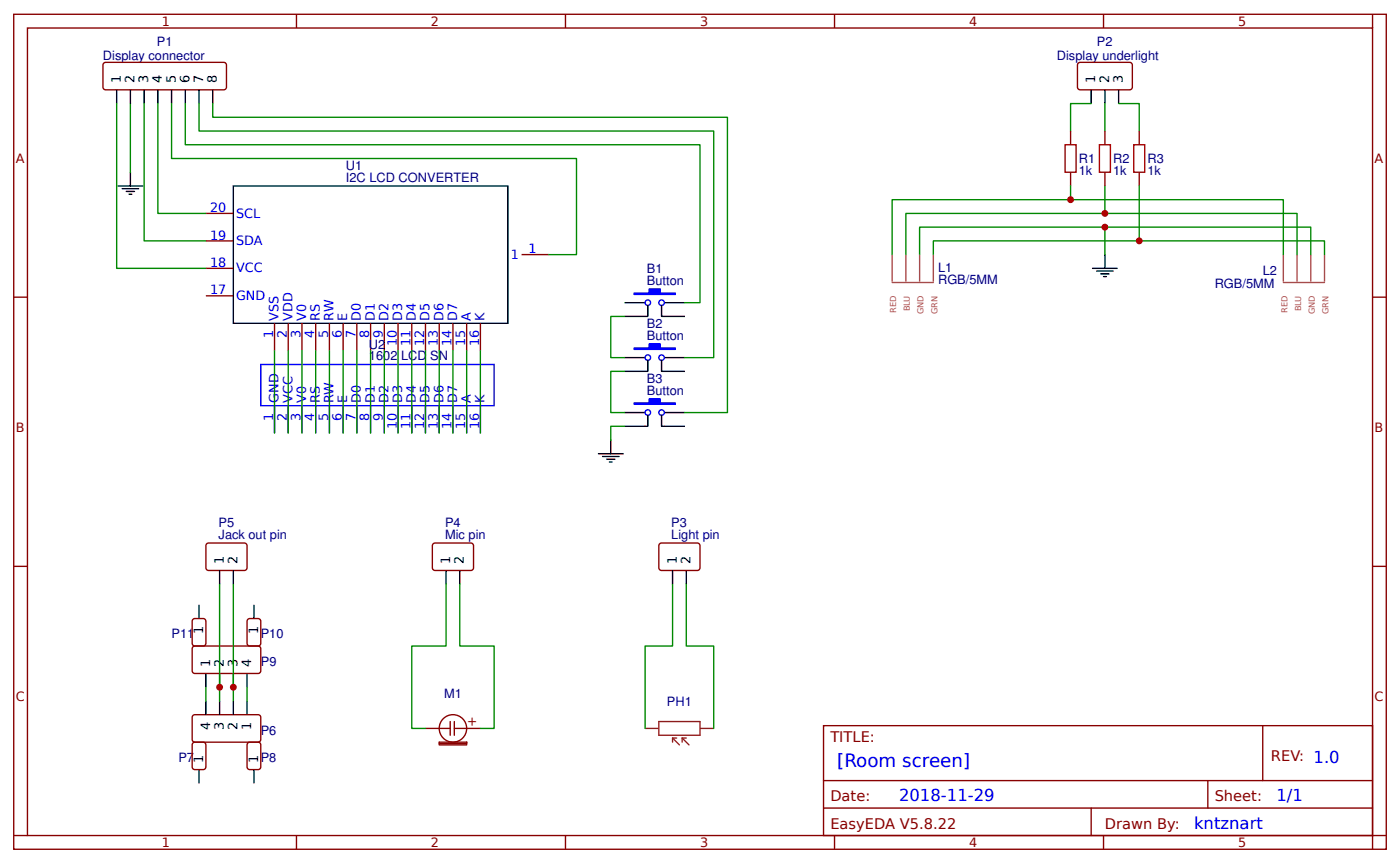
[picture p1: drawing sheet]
<svg xmlns="http://www.w3.org/2000/svg" width="270mm" height="166mm" viewBox="0 0 270 166" stroke-linecap="round" stroke-linejoin="round" font-family="sans-serif">
<g fill="none" stroke="#800" stroke-width=".26">
<path d="M2.6 2.8h264.6v160.8h-264.6zM5.3 5.4h259.3v155.6h-259.3zM20.1 12.1l23-.1 .3 .1 .3 .4v4.3l-.1 .2-.5 .3h-22.7l-.3-.1-.3-.4v-4.3zM57.1 2.8v2.6M109 2.8v2.6M160.9 2.8v2.6M207.8 12.3l.4-.3 9.8 .1 .3 .4-.1 4.5-.4 .3-9.8-.1-.3-.4zM212.7 2.8v2.6M264.6 2.8v2.6M206.4 25.2v2.7M206.4 33.2v2.6M213 25.2v2.7"/>
<path d="M213 33.2v2.6M219.6 25.2v2.7M219.6 33.2v2.6M2.6 57.3h2.7M39.7 57h5.3M39.7 51.7h5.3M39.7 46.4h5.3M39.7 41.1h5.3M100.5 49.1h5.3M264.6 57.3h2.6M52.9 62.3v5.3M55.6 62.3v5.3"/>
<path d="M58.2 62.3v5.3M60.9 62.3v5.3M63.5 62.3v5.3M66.1 62.3v5.3M68.8 62.3v5.3M71.4 62.3v5.3M74.1 62.3v5.3M76.7 62.3v5.3M79.4 62.3v5.3M82 62.3v5.3M84.7 62.3v5.3M87.3 62.3v5.3"/>
<path d="M90 62.3v5.3M92.6 62.3v5.3M2.6 109.1h2.7M37.3 119.2h1.9l.4 .2 .1 4.5-.3 .5-1.8 .1-.5-.3-.1-4.5zM39.9 104.7h7.5l.2 .4v4.5l-.5 .3-7.2-.1-.2-.4v-4.3zM47.9 119.2h1.8l.5 .2 .1 4.5-.3 .5-1.8 .1-.5-.3-.1-4.5zM83.6 104.7h7.4l.3 .4-.1 4.5-.4 .3-7.2-.1-.3-.4v-4.3zM127.3 104.7h7.4l.2 .4v4.5l-.5 .3-7.1-.1-.3-.4v-4.3zM264.6 109.1h2.6M37.1 124.7l.5-.2h12.4l.3 .5-.1 4.5-.5 .3-12.4-.1-.3-.5zM37.3 137.8h12.7l.3 .4-.1 4.5-.5 .3-12.4-.1-.3-.4v-4.3zM86.8 139v2.7"/>
<path d="M87.6 139v2.7M158.7 139.8h105.9v21.2h-105.9zM243.4 139.8v10.6M37.3 143.1l1.9-.1 .4 .2 .1 4.5-.3 .5-1.8 .1-.5-.3-.1-4.5zM47.9 143.1l1.8-.1 .5 .2 .1 4.5-.3 .5-1.8 .1-.5-.3-.1-4.5zM82 140.3h4.8M84.7 143h5.3v.2h-5.3zM87.6 140.3h5M90 143v.5h-5.3v-.3M158.7 150.4h105.9M158.7 155.7h105.9M210.3 155.7v5.3"/>
<path d="M232.8 150.4v5.3M2.6 161h2.7M57.1 161v2.6M109 161v2.6M160.9 161v2.6M212.7 161v2.6M267.2 161h-2.6v2.6"/>
<circle cx="87.3" cy="140.3" r="2.65"/>
</g>
<g fill="none" stroke="#000" stroke-width=".26">
<path d="M22.5 17.3v2.6M25.1 17.3v2.6M27.8 17.3v2.6M30.4 17.3v2.6M33.1 17.3v2.6M35.7 17.3v2.6M38.4 17.3v2.6M41 17.3v2.6M210.3 17.3v2.6M213 17.3v2.6M215.6 17.3v2.6M22.8 35.8h4.7"/>
<path d="M23.5 36.4h3.2M24.3 36.9h1.6M24.9 37.4h.5M25.1 33.2v2.6M45 35.8h52.9v26.5h-52.9zM120.4 58.3h4M124.9 58.8v2.2h-4.5M127.5 58.8v2.2h4.5M128.1 58.3h3.9M210.6 51.7h4.8M211.4 52.2h3.2M212.2 52.8h1.6"/>
<path d="M212.7 53.3h.6M213 49.1v2.6M120.4 68.9h4M120.4 79.5h4M124.9 69.4v2.1h-4.5M127.5 69.4v2.1h4.5M128.1 68.9h3.9M128.1 79.5h3.9M115.4 87.4h4.7M116.2 87.9h3.1M116.9 88.5h1.6M117.5 89h.5"/>
<path d="M117.7 84.8v2.6M124.9 80v2.1h-4.5M127.5 80v2.1h4.5M38.4 116.5v2.7M42.3 109.9v2.7M45 109.9v2.7M48.9 116.5v2.7M86 109.9v2.7M88.6 109.9v2.7M129.6 109.9v2.7M132.3 109.9v2.7M39.7 129.8v2.6"/>
<path d="M39.7 135v2.7M42.3 129.8v2.6M42.3 135v2.7M45 129.8v2.6M45 135v2.7M47.6 129.8v2.6M47.6 135v2.7M38.4 148.3v2.6M48.9 148.3v2.6"/>
</g>
<g fill="none" stroke="#00f" stroke-width=".26">
<path d="M50.3 70.2h44.9v8h-44.9zM52.9 78.2v5.2M55.6 78.2v5.2M58.2 78.2v5.2M60.9 78.2v5.2M63.5 78.2v5.2M66.1 78.2v5.2M68.8 78.2v5.2M71.4 78.2v5.2M74.1 78.2v5.2M76.7 78.2v5.2M79.4 78.2v5.2"/>
<path d="M82 78.2v5.2M84.7 78.2v5.2M87.3 78.2v5.2M90 78.2v5.2M92.6 78.2v5.2"/>
<circle cx="124.9" cy="58.3" r=".53"/>
<circle cx="127.5" cy="58.3" r=".53"/>
<circle cx="124.9" cy="68.9" r=".53"/>
<circle cx="124.9" cy="79.5" r=".53"/>
<circle cx="127.5" cy="68.9" r=".53"/>
<circle cx="127.5" cy="79.5" r=".53"/>
</g>
<g fill="none" stroke="#080" stroke-width=".26">
<path d="M22.5 19.9v31.8h17.2M25.1 19.9v13.3M27.8 19.9v26.5h11.9M30.4 19.9v21.2h9.3M33.1 19.9v10.6h78v18.6h-5.3M35.7 19.9v8h99.2v30.4h-2.9M38.4 19.9v5.3h99.2v43.7h-5.6M41 19.9v2.7h99.2v56.9h-8.2M210.3 19.9h-3.9v5.3M213 19.9v5.3M215.6 19.9h4v5.3M206.4 35.8v2.7"/>
<path d="M213 35.8v5.3M219.6 35.8v10.6M172 49.1v-10.6h75.4v10.6M174.6 49.1v-8h75.4v8M177.3 49.1v-5.3h75.4v5.3M179.9 49.1v-2.7h75.4v2.7M213 43.8v5.3M52.9 67.6v15.8M55.6 67.6v15.8M58.2 67.6v15.8M60.9 67.6v15.8M63.5 67.6v15.8"/>
<path d="M66.1 67.6v15.8M68.8 67.6v15.8M71.4 67.6v15.8M74.1 67.6v15.8M76.7 67.6v15.8M79.4 67.6v15.8M82 67.6v15.8M84.7 67.6v15.8M87.3 67.6v15.8M90 67.6v15.8M92.6 67.6v15.8M120.4 61h-2.7v7.9h2.7"/>
<path d="M120.4 71.5h-2.7v8h2.7M120.4 82.1h-2.7v2.7M42.3 112.6v22.4M45 112.6v22.4M86 112.6v11.9h-6.6v15.8h2.6M88.6 112.6v11.9h6.6v15.8h-2.6M129.6 112.6v11.9h-5.2v15.8M132.3 112.6v11.9h5.3v15.8M39.7 132.4v2.6M47.6 132.4v2.6"/>
</g>
<g fill="#00f" stroke="#00f" stroke-width=".26">
<path d="M122.2 56.5h2.9v-.8h2.2v.8h2.9v.2h-8z"/>
<path d="M122.2 67h2.9v-.7h2.2v.7h2.9v.3h-8z"/>
<path d="M122.2 77.6h2.9v-.8h2.2v.8h2.9v.3h-8z"/>
</g>
<path d="M205.3 27.9h2.1v5.3h-2.1zM211.9 27.9h2.1v5.3h-2.1zM218.5 27.9h2.2v5.3h-2.2z" fill="none" stroke="#a00000" stroke-width=".26"/>
<path d="M172 54.4h7.9M172 49.1v5.2M174.6 49.1v5.2M177.3 49.1v5.2M179.9 49.1v5.2M247.4 49.1v5.2M247.4 54.4h7.9M250 49.1v5.2M252.7 49.1v5.2M255.3 49.1v5.2" fill="none" stroke="#a54b4b" stroke-width=".26"/>
<path d="M127 139h7.9v2.7h-7.9zM124.4 140.3h2.6M129.6 142.2l1.4 1.3M129.6 142.2h.8M129.6 142.2v.8M131.5 142.2l1.3 1.3M131.5 142.2v.8M131.5 142.2h.8M134.9 140.3h2.7" fill="none" stroke="#8d2323" stroke-width=".26"/>
<g fill="#c00">
<circle cx="42.3" cy="132.4" r=".66"/>
<circle cx="219.6" cy="46.4" r=".66"/>
<circle cx="206.4" cy="38.5" r=".66"/>
<circle cx="213" cy="41.1" r=".66"/>
<circle cx="213" cy="43.8" r=".66"/>
<circle cx="45" cy="132.4" r=".66"/>
</g>
<text font-size="3.5" fill="#00f" x="161.4" y="147.7">[Room screen]</text>
<g font-size="3.2" fill="#00f">
<text x="173.3" y="154.4">2018-11-29</text>
<text x="246.1" y="154.4">1/1</text>
<text x="230.2" y="159.6">kntznart</text>
</g>
<g font-size="2.8" fill="#800">
<text x="160.1" y="143">TITLE:</text>
<text x="245" y="146.7">REV: 1.0</text>
<text x="160.1" y="154.4">Date:</text>
<text x="234.2" y="154.4">Sheet:</text>
<text x="160.1" y="159.6">EasyEDA V5.8.22</text>
<text x="213" y="159.6">Drawn By:</text>
</g>
<g font-size="2.5" fill="#800">
<text x="31.2" y="5">1</text>
<text x="83.1" y="5">2</text>
<text x="134.9" y="5">3</text>
<text x="186.8" y="5">4</text>
<text x="238.7" y="5">5</text>
<text x="3" y="31.3">A</text>
<text x="265" y="31.3">A</text>
<text x="3" y="83.2">B</text>
<text x="265" y="83.2">B</text>
<text x="3" y="135">C</text>
<text x="265" y="135">C</text>
<text x="91.8" y="140.1" transform="rotate(-90 91.8 140.1)">+</text>
<text x="31.2" y="163.2">1</text>
<text x="83.1" y="163.2">2</text>
<text x="134.9" y="163.2">3</text>
<text x="186.8" y="163.2">4</text>
<text x="238.7" y="163.2">5</text>
</g>
<g font-size="2.5" fill="#000080">
<text x="19.8" y="11.5">Display connector</text>
<text x="30.2" y="8.8">P1</text>
<text x="203.7" y="11.5">Display underlight</text>
<text x="211.4" y="8.8">P2</text>
<text x="66.7" y="35">I2C LCD CONVERTER</text>
<text x="66.7" y="32.8">U1</text>
<text x="208" y="33.8">1k</text>
<text x="208" y="31.4">R1</text>
<text x="214.6" y="33.8">1k</text>
<text x="214.6" y="31.4">R2</text>
<text x="221.2" y="33.8">1k</text>
<text x="221.2" y="31.4">R3</text>
<text x="124.7" y="52.6">B1</text>
<text x="180.8" y="52.4">L1</text>
<text x="243.4" y="52.9">L2</text>
<text x="124.7" y="54.9">Button</text>
<text x="180.8" y="54.8">RGB/5MM</text>
<text x="234.2" y="55.6">RGB/5MM</text>
<text x="124.7" y="65.5">Button</text>
<text x="124.7" y="63.2">B2</text>
<text x="71.1" y="69.4">1602 LCD SN</text>
<text x="71.1" y="67.2">U2</text>
<text x="124.7" y="76">Button</text>
<text x="124.7" y="73.7">B3</text>
<text x="42.1" y="101.4">P5</text>
<text x="85.8" y="101.4">P4</text>
<text x="129.4" y="101.5">P3</text>
<text x="42.1" y="103.8">Jack out pin</text>
<text x="85.8" y="103.8">Mic pin</text>
<text x="129.4" y="103.8">Light pin</text>
<text x="33.1" y="123">P11</text>
<text x="50.3" y="123">P10</text>
<text x="50.3" y="128.3">P9</text>
<text x="85.6" y="134.5">M1</text>
<text x="128.6" y="135.9">PH1</text>
<text x="50.3" y="141.6">P6</text>
<text x="34.4" y="146.8">P7</text>
<text x="50.3" y="146.8">P8</text>
</g>
<g font-size="2.5">
<text x="23.3" y="16" transform="rotate(-90 23.3 16)">1</text>
<text x="25.9" y="16" transform="rotate(-90 25.9 16)">2</text>
<text x="28.6" y="16" transform="rotate(-90 28.6 16)">3</text>
<text x="31.2" y="16" transform="rotate(-90 31.2 16)">4</text>
<text x="33.9" y="16" transform="rotate(-90 33.9 16)">5</text>
<text x="36.5" y="16" transform="rotate(-90 36.5 16)">6</text>
<text x="39.2" y="16" transform="rotate(-90 39.2 16)">7</text>
<text x="41.8" y="16" transform="rotate(-90 41.8 16)">8</text>
<text x="211.1" y="16" transform="rotate(-90 211.1 16)">1</text>
<text x="213.8" y="16" transform="rotate(-90 213.8 16)">2</text>
<text x="216.4" y="16" transform="rotate(-90 216.4 16)">3</text>
<text x="43.1" y="108.6" transform="rotate(-90 43.1 108.6)">1</text>
<text x="45.8" y="108.6" transform="rotate(-90 45.8 108.6)">2</text>
<text x="86.8" y="108.6" transform="rotate(-90 86.8 108.6)">1</text>
<text x="89.4" y="108.6" transform="rotate(-90 89.4 108.6)">2</text>
<text x="130.4" y="108.6" transform="rotate(-90 130.4 108.6)">1</text>
<text x="133.1" y="108.6" transform="rotate(-90 133.1 108.6)">2</text>
<text x="39.2" y="122.1" transform="rotate(-90 39.2 122.1)">1</text>
<text x="49.7" y="122.1" transform="rotate(-90 49.7 122.1)">1</text>
<text x="40.5" y="128.4" transform="rotate(-90 40.5 128.4)">1</text>
<text x="43.1" y="128.4" transform="rotate(-90 43.1 128.4)">2</text>
<text x="45.8" y="128.4" transform="rotate(-90 45.8 128.4)">3</text>
<text x="48.4" y="128.4" transform="rotate(-90 48.4 128.4)">4</text>
<text x="40.5" y="140.6" transform="rotate(-90 40.5 140.6)">4</text>
<text x="43.1" y="140.6" transform="rotate(-90 43.1 140.6)">3</text>
<text x="45.8" y="140.6" transform="rotate(-90 45.8 140.6)">2</text>
<text x="48.4" y="140.6" transform="rotate(-90 48.4 140.6)">1</text>
<text x="39.2" y="146.9" transform="rotate(-90 39.2 146.9)">1</text>
<text x="49.7" y="146.9" transform="rotate(-90 49.7 146.9)">1</text>
</g>
<g font-size="2.5" fill="#00f">
<text x="40.5" y="40.9">20</text>
<text x="45.5" y="41.9">SCL</text>
<text x="40.5" y="46.1">19</text>
<text x="45.5" y="47.2">SDA</text>
<text x="40.5" y="51.4">18</text>
<text x="45.5" y="52.5">VCC</text>
<text x="98.4" y="49.8">1</text>
<text x="101.9" y="48.8">1</text>
<text x="40.5" y="56.7">17</text>
<text x="45.5" y="57.8">GND</text>
<text x="52.7" y="65.2" transform="rotate(-90 52.7 65.2)">1</text>
<text x="53.7" y="61.8" transform="rotate(-90 53.7 61.8)">VSS</text>
<text x="55.3" y="65.2" transform="rotate(-90 55.3 65.2)">2</text>
<text x="56.4" y="61.8" transform="rotate(-90 56.4 61.8)">VDD</text>
<text x="57.9" y="65.2" transform="rotate(-90 57.9 65.2)">3</text>
<text x="59" y="61.8" transform="rotate(-90 59 61.8)">V0</text>
<text x="60.6" y="65.2" transform="rotate(-90 60.6 65.2)">4</text>
<text x="61.6" y="61.8" transform="rotate(-90 61.6 61.8)">RS</text>
<text x="63.2" y="65.2" transform="rotate(-90 63.2 65.2)">5</text>
<text x="64.3" y="61.8" transform="rotate(-90 64.3 61.8)">RW</text>
<text x="65.9" y="65.2" transform="rotate(-90 65.9 65.2)">6</text>
<text x="66.9" y="61.8" transform="rotate(-90 66.9 61.8)">E</text>
<text x="68.5" y="65.2" transform="rotate(-90 68.5 65.2)">7</text>
<text x="69.6" y="61.8" transform="rotate(-90 69.6 61.8)">D0</text>
<text x="71.2" y="65.2" transform="rotate(-90 71.2 65.2)">8</text>
<text x="72.2" y="61.8" transform="rotate(-90 72.2 61.8)">D1</text>
<text x="73.8" y="65.2" transform="rotate(-90 73.8 65.2)">9</text>
<text x="74.9" y="61.8" transform="rotate(-90 74.9 61.8)">D2</text>
<text x="77.5" y="61.8" transform="rotate(-90 77.5 61.8)">D3</text>
<text x="80.2" y="61.8" transform="rotate(-90 80.2 61.8)">D4</text>
<text x="82.8" y="61.8" transform="rotate(-90 82.8 61.8)">D5</text>
<text x="85.5" y="61.8" transform="rotate(-90 85.5 61.8)">D6</text>
<text x="88.1" y="61.8" transform="rotate(-90 88.1 61.8)">D7</text>
<text x="90.8" y="61.8" transform="rotate(-90 90.8 61.8)">A</text>
<text x="93.4" y="61.8" transform="rotate(-90 93.4 61.8)">K</text>
<text x="76.5" y="66.8" transform="rotate(-90 76.5 66.8)">10</text>
<text x="79.1" y="66.8" transform="rotate(-90 79.1 66.8)">11</text>
<text x="81.8" y="66.8" transform="rotate(-90 81.8 66.8)">12</text>
<text x="84.4" y="66.8" transform="rotate(-90 84.4 66.8)">13</text>
<text x="87" y="66.8" transform="rotate(-90 87 66.8)">14</text>
<text x="89.7" y="66.8" transform="rotate(-90 89.7 66.8)">15</text>
<text x="92.3" y="66.8" transform="rotate(-90 92.3 66.8)">16</text>
<text x="53.7" y="77.6" transform="rotate(-90 53.7 77.6)">GND</text>
<text x="56.4" y="77.6" transform="rotate(-90 56.4 77.6)">VCC</text>
<text x="59" y="77.6" transform="rotate(-90 59 77.6)">V0</text>
<text x="61.6" y="77.6" transform="rotate(-90 61.6 77.6)">RS</text>
<text x="64.3" y="77.6" transform="rotate(-90 64.3 77.6)">RW</text>
<text x="66.9" y="77.6" transform="rotate(-90 66.9 77.6)">E</text>
<text x="69.6" y="77.6" transform="rotate(-90 69.6 77.6)">D0</text>
<text x="72.2" y="77.6" transform="rotate(-90 72.2 77.6)">D1</text>
<text x="74.9" y="77.6" transform="rotate(-90 74.9 77.6)">D2</text>
<text x="77.5" y="77.6" transform="rotate(-90 77.5 77.6)">D3</text>
<text x="80.2" y="77.6" transform="rotate(-90 80.2 77.6)">D4</text>
<text x="82.8" y="77.6" transform="rotate(-90 82.8 77.6)">D5</text>
<text x="85.5" y="77.6" transform="rotate(-90 85.5 77.6)">D6</text>
<text x="88.1" y="77.6" transform="rotate(-90 88.1 77.6)">D7</text>
<text x="90.8" y="77.6" transform="rotate(-90 90.8 77.6)">A</text>
<text x="93.4" y="77.6" transform="rotate(-90 93.4 77.6)">K</text>
<text x="52.7" y="81.1" transform="rotate(-90 52.7 81.1)">1</text>
<text x="55.3" y="81.1" transform="rotate(-90 55.3 81.1)">2</text>
<text x="57.9" y="81.1" transform="rotate(-90 57.9 81.1)">3</text>
<text x="60.6" y="81.1" transform="rotate(-90 60.6 81.1)">4</text>
<text x="63.2" y="81.1" transform="rotate(-90 63.2 81.1)">5</text>
<text x="65.9" y="81.1" transform="rotate(-90 65.9 81.1)">6</text>
<text x="68.5" y="81.1" transform="rotate(-90 68.5 81.1)">7</text>
<text x="71.2" y="81.1" transform="rotate(-90 71.2 81.1)">8</text>
<text x="73.8" y="81.1" transform="rotate(-90 73.8 81.1)">9</text>
<text x="76.5" y="82.6" transform="rotate(-90 76.5 82.6)">10</text>
<text x="79.1" y="82.6" transform="rotate(-90 79.1 82.6)">11</text>
<text x="81.8" y="82.6" transform="rotate(-90 81.8 82.6)">12</text>
<text x="84.4" y="82.6" transform="rotate(-90 84.4 82.6)">13</text>
<text x="87" y="82.6" transform="rotate(-90 87 82.6)">14</text>
<text x="89.7" y="82.6" transform="rotate(-90 89.7 82.6)">15</text>
<text x="92.3" y="82.6" transform="rotate(-90 92.3 82.6)">16</text>
</g>
<g font-size="1.6" fill="#a54b4b">
<text x="172.8" y="60.3" transform="rotate(-90 172.8 60.3)">RED</text>
<text x="175.4" y="60" transform="rotate(-90 175.4 60)">BLU</text>
<text x="178.1" y="60.6" transform="rotate(-90 178.1 60.6)">GND</text>
<text x="180.7" y="60.5" transform="rotate(-90 180.7 60.5)">GRN</text>
<text x="248.2" y="60.3" transform="rotate(-90 248.2 60.3)">RED</text>
<text x="250.8" y="60" transform="rotate(-90 250.8 60)">BLU</text>
<text x="253.5" y="60.6" transform="rotate(-90 253.5 60.6)">GND</text>
<text x="256.1" y="60.5" transform="rotate(-90 256.1 60.5)">GRN</text>
</g>
</svg>
